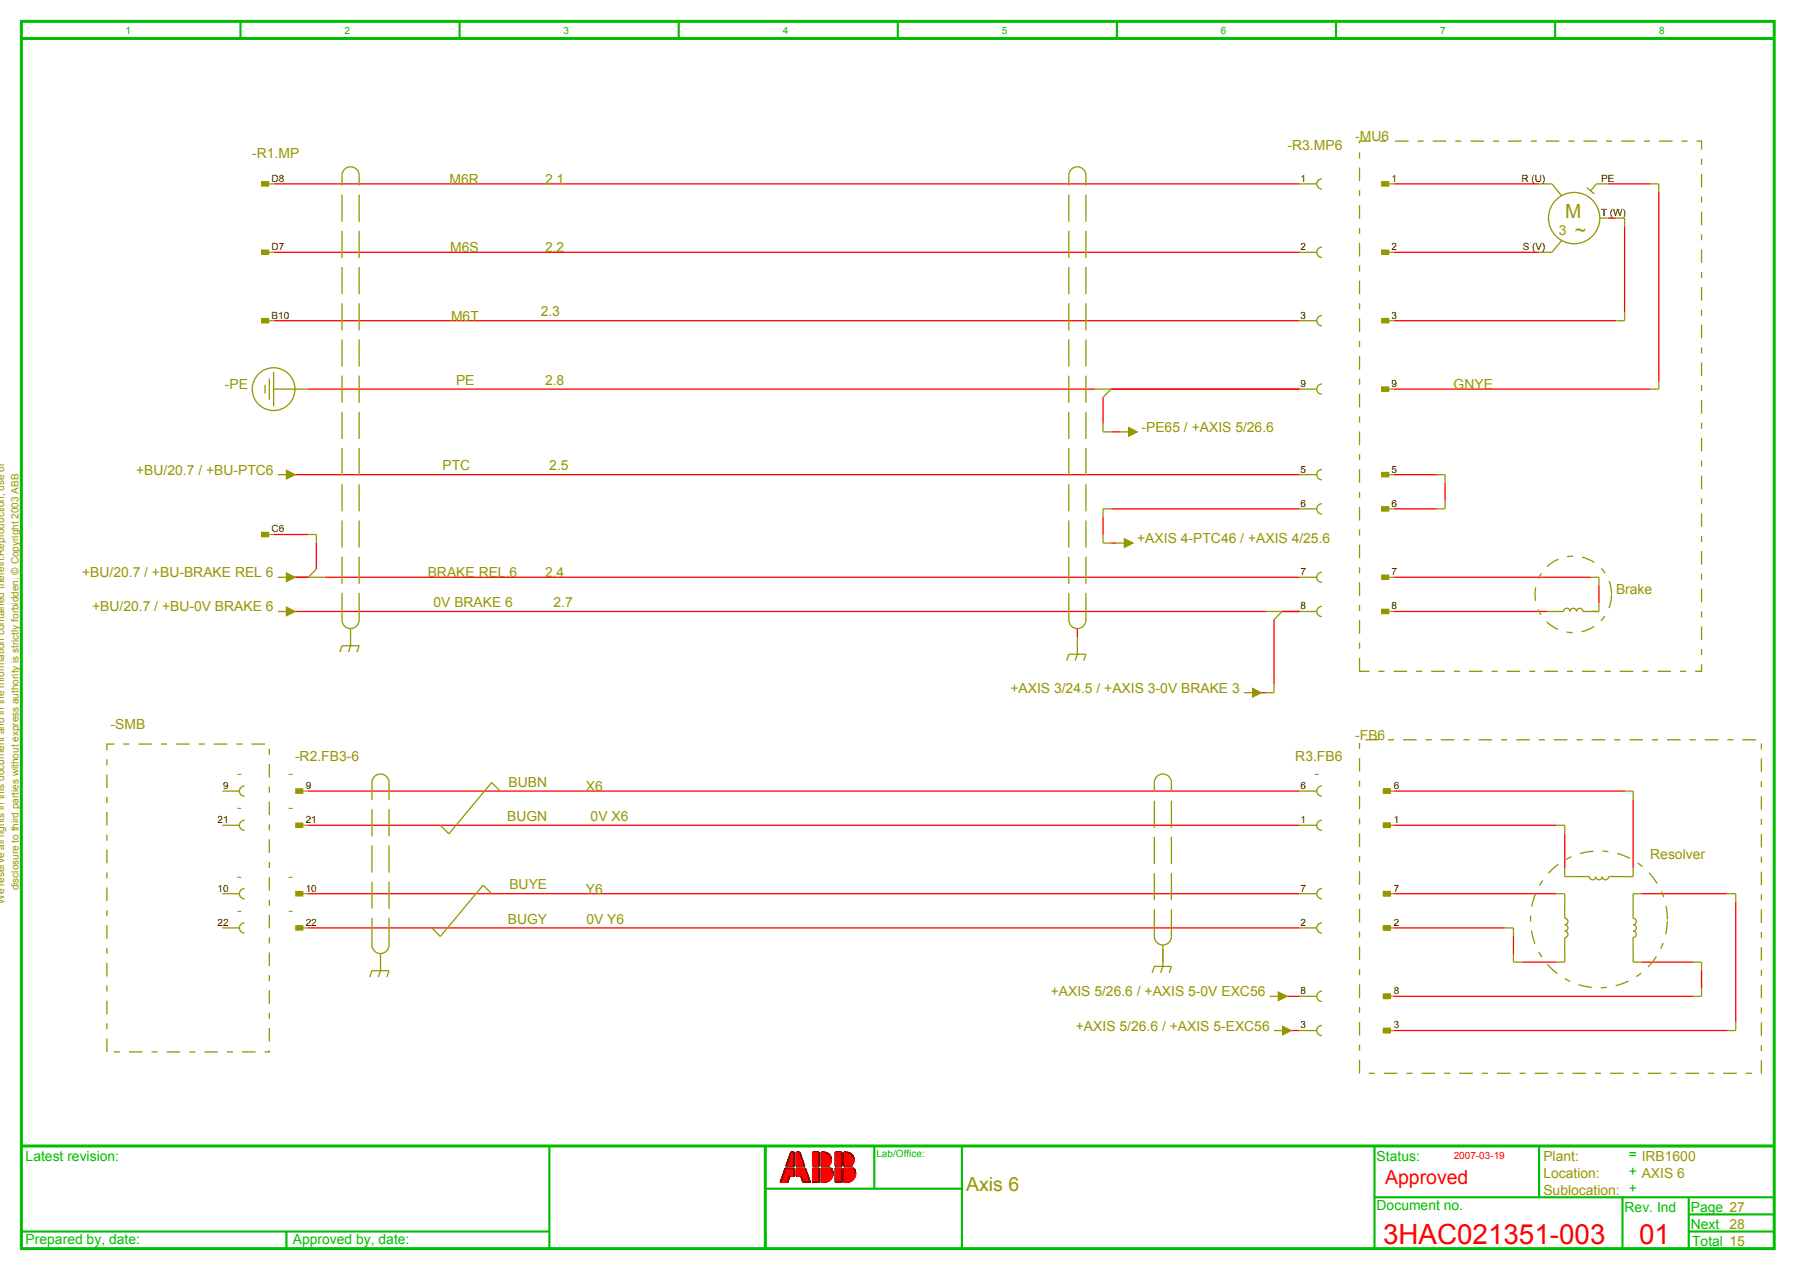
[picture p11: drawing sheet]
<svg xmlns="http://www.w3.org/2000/svg" width="421mm" height="297mm" viewBox="0 0 421 297" stroke-linecap="round" stroke-linejoin="round" font-family="sans-serif">
<path d="M5 5h410v287h-410zM5 9h410M5 268h410M179 268v24" fill="none" stroke="#00be00" stroke-width=".7" stroke-linecap="butt"/>
<g fill="none" stroke="#00be00" stroke-width=".5">
<path d="M56.2 5v4M107.5 5v4M158.7 5v4M210 5v4M261.2 5v4M312.5 5v4M363.7 5v4M128.5 268v24M179 278h46M204.5 268v10M225 268v24M321.5 268v24"/>
<path d="M360 268v12M365 268h50M5 288h123.5M67 288v4M179 288v4M321.5 280h93.5M379.5 280v12M395 288h20M395 280v12M395 284h20"/>
</g>
<g fill="none" stroke="#f00" stroke-width=".3">
<path d="M64 59h240M64 43h240M326 59h34M326 43h34M376 43h10.1M376 51h2.1M380 52.9v20.2M388 44.9v44.2M64 75h240M326 75h52.1M72 91h184.1M258 92.9v6.2"/>
<path d="M259.9 91h44.1M326 91h60.1M68.9 111h235.1M259.9 119h44.1M259.9 101h2.2M326 119h10.1M326 111h10.1M338 112.9v4.2M64 125h8.1M68.9 135h3.2M74 126.9v6.2M75.9 135h228.1"/>
<path d="M258 120.9v4.2M259.9 127h1.2M326 135h46.1M374 136.9v4.2M68.9 143h227.2M252 147v2M298 144.9v15.2M299.9 143h4.1M326 143h36M294.9 162h1.2M72 193h232M72 185h232"/>
<path d="M326 193h38.1M326 185h54.1M366 194.9v8.2M382 186.9v16.2M72 217h232M72 209h232M326 217h26.1M326 209h38.1M354 218.9v4.2M366 210.9v.1M367.9 205h.1M380 205h.1"/>
<path d="M382 210.9v.1M383.9 209h20.2M406 210.9v28.2M300.9 233h3.1M326 233h70.1M355.9 225h8.2M366 223v.1M382 223v.1M383.9 225h12.2M398 226.9v4.2M301.9 241h2.1M326 241h78.1"/>
<path d="M183.6 273.2h.1M183.7 273.2l-.1 .1M183.8 273.2l-.2 .2M183.9 273.2l-.4 .4M184 273.2l-.5 .5M184.1 273.2l-.7 .7M184.1 273.2l-.7 .8M184.2 273.2l-.9 .9M184.3 276.5h-.1M184.3 273.2l-1 1M184.3 276.3l-.1 .2M184.4 276.2l-.3 .3"/>
<path d="M184.4 273.2l-1.2 1.2M184.4 276l-.5 .5M184.5 275.9l-.6 .6M184.5 273.2l-1.3 1.3M184.5 275.8l-.7 .7M184.5 275.7l-.8 .8M184.6 273.2l-1.5 1.4M184.6 275.6l-.9 .9M184.6 275.5l-1 1M184.6 273.2l-1.5 1.5M184.7 275.3l-1.2 1.2M184.7 273.2l-1.6 1.6"/>
<path d="M184.7 275.2l-1.3 1.3M184.8 273.2l-1.8 1.7M184.9 273.2l-1.9 2M185 273.2l-2.1 2.1M185 269.4l-.1 .1M185.1 273.2l-2.2 2.2M185.1 269.4l-.2 .2M185.1 273.2l-2.3 2.3M185.2 269.4l-.3 .3M185.2 273.2l-2.4 2.4M185.3 273.2l-2.5 2.5M185.3 269.4l-.5 .5"/>
<path d="M185.4 269.4l-.7 .6M185.4 273.2l-2.7 2.7M185.4 269.4l-.7 .8M185.5 273.2l-2.8 2.8M185.5 269.4l-.8 .9M185.6 273.2l-3 2.9M185.6 269.4l-1 1M185.6 273.2l-3 3M185.7 269.4l-1.1 1.1M185.7 273.2l-3.2 3.2M185.8 273.2l-3.3 3.3 3.3-3.3M185.8 273.4l-3.1 3.1"/>
<path d="M185.8 273.5l-3.1 3M185.8 272.7h-.1M185.8 273.5l-3 3M185.8 272.5l-.2 .2M185.8 272.5l-.3 .2M185.8 273.6l-2.9 2.9M185.8 272.4l-.3 .3M185.8 273.7l-2.8 2.8M185.8 272.3l-.5 .4M185.8 272.2l-.5 .5M185.8 272.1l-.6 .6M185.8 272l-.7 .7"/>
<path d="M185.8 272l-.8 .7M185.8 273.9l-2.6 2.6M185.8 271.9l-.8 .8M185.8 271.8l-1 .9M185.8 271.7l-1 1M185.8 274l-2.5 2.5M185.8 271.6l-1.1 1.1M185.8 271.5l-1.2 1.2M185.8 274.1l-1 1M185.8 271.5l-1.3 1.2M185.8 274.2l-.9 .9M185.8 271.4l-1.3 1.3"/>
<path d="M185.8 271.3l-1.5 1.4M185.8 271.2l-1.5 1.5M185.8 274.4l-.7 .7M185.8 274.4l-.6 .7M185.8 274.5l-.6 .6M185.8 270.7l-2 2M185.8 270.8l-2 1.9M185.8 270.6l-1.9 1.9M185.8 274.6l-.5 .5M185.8 270.6l-1.9 1.8M185.8 274.7l-.4 .4M185.8 270.5l-1.9 1.8"/>
<path d="M185.8 270.9l-1.8 1.8M185.8 270.4l-1.8 1.8M185.8 270.3l-1.8 1.8M185.8 271l-1.7 1.7M185.8 270.2l-1.7 1.7M185.8 270.1l-1.7 1.7M185.8 270.1l-1.6 1.6M185.8 271.1l-1.6 1.6M185.8 270l-1.6 1.6M185.8 269.9l-1.5 1.6M185.8 269.8l-1.5 1.5M185.8 269.7l-1.4 1.4"/>
<path d="M185.8 269.6l-1.4 1.4M185.8 269.6l-1.4 1.3M185.8 269.5l-1.3 1.3M185.8 269.4l-1.3 1.3M185.8 274.8l-.3 .3M185.8 274.9l-.2 .2M185.8 272.6l-.1 .1M185.8 275l-.1 .1M185.8 275.1h.1M186.3 272.6l1.4-1.4-1.4 1.4M186.3 271.2l1.1-1-1.1 1.2M186.3 270.5l.9-.9-.9 1"/>
<path d="M186.3 269.4h.1M186.3 273.2v.1M186.4 269.4l-.1 .1M186.4 273.2l-.1 .1M186.4 269.4l-.1 .2M186.5 273.2l-.2 .2M186.5 275.1l1.9-1.9-1.8 1.9M186.5 269.4l-.2 .3M186.5 273.2l-.2 .3M186.6 269.4l-.3 .3M186.6 273.2l-.3 .3M186.7 273.2l-.4 .4"/>
<path d="M186.7 269.4l-.4 .5M186.8 273.2l-.5 .5M186.8 269.4l-.5 .5M186.9 269.4l-.6 .6M186.9 273.2l-.6 .6M186.9 269.4l-.6 .7M187 273.2l-.7 .7M187 269.4l-.7 .7M187 273.2l-.7 .8M187.1 269.4l-.8 .8M187.1 269.5l-.8 .9M187.1 273.2l-.8 .8"/>
<path d="M187.1 275.1l1.5-1.5-1.4 1.5M187.1 269.6l-.8 .8M187.2 273.2l-.9 .9M187.2 269.7l-.9 .9M187.2 269.8l-.9 .9M187.2 269.8l-.9 1.1M187.3 269.9l-1 1M187.3 270l-1 1M187.3 270l-1 1.1M187.3 273.2l-1 1M187.3 270.1l-1 1M187.4 273.2l-1.1 1.1"/>
<path d="M187.4 270.3l-1.1 1.1M187.4 270.3l-1.1 1.2M187.4 270.4l-1.1 1.2M187.4 272.7l.6-.6-.5 .6M187.5 270.4l-1.2 1.2M187.5 273.2l-1.2 1.2M187.5 270.5l-1.2 1.2M187.5 270.6l-1.2 1.2M187.5 270.7l-1.2 1.2M187.5 273.2l-1.2 1.3M187.5 270.7l-1.2 1.3M187.6 270.8l-1.3 1.3"/>
<path d="M187.6 270.9l-1.3 1.3M187.6 273.2l-1.3 1.3M187.6 275.9l1.3-1.3-1.3 1.4M187.6 270.9l-1.3 1.4M187.7 271l-1.4 1.4M187.7 271.1l-1.4 1.4M187.7 273.2l-1.4 1.4M187.7 271.2l-1.4 1.5M187.7 271.3l-1.4 1.4M187.8 271.4l-1.3 1.3M187.8 276.5l1.3-1.3-1.3 1.3M187.8 273.2l-1.5 1.5"/>
<path d="M187.8 271.5l-1.2 1.2M187.8 271.5l-1.1 1.2M187.9 271.6l-1.2 1.1M187.9 271.7l-1.1 1M187.9 273.2l-1.6 1.6M187.9 271.8l-.9 .9M187.9 271.9l-.8 .8M188 273.2l-1.7 1.7M188 271.9l-.8 .8M188 272l-.8 .7M188 272l-.7 .7M188 273.2l-1.7 1.8"/>
<path d="M188.1 272.2l-.5 .5M188.1 272.3l-.4 .4M188.1 273.2l-1.8 1.8M188.2 272.4l-.3 .3M188.2 272.7h.1M188.2 272.5l-.3 .2M188.2 273.2l-1.9 1.9M188.2 272.5l-.2 .2M188.2 272.6l-.1 .1M188.3 273.2l-1.9 1.9M188.4 273.3l-1.8 1.8M188.5 273.3l-1.8 1.8"/>
<path d="M188.5 273.4l-1.7 1.7M188.5 273.5l-1.5 1.6M188.6 273.6l-1.5 1.5M188.6 273.7l-1.3 1.4M188.6 273.8l-1.3 1.4 1.4-1.3M188.7 274l-1.3 1.3M188.7 274.1l-1.3 1.3M188.8 274.2l-1.3 1.3M188.8 274.3l-1.3 1.3M188.8 274.4l-1.3 1.3 1.3-1.3M188.9 274.5l-1.3 1.3M188.9 274.5l-1.3 1.4"/>
<path d="M189 274.7l-1.4 1.4M189 274.8l-1.3 1.3M189 274.8l-1.3 1.4M189 274.9l-1.3 1.4M189.1 275l-1.4 1.3M189.1 275.1l-1.3 1.3M189.1 276.5l.4-.3-.3 .3M189.1 275.3l-1.2 1.2M189.2 275.4l-1.2 1.1M189.2 275.4l-1.1 1.1M189.2 275.5l-1 1M189.2 275.5l-.9 1"/>
<path d="M189.3 275.6l-1 .9M189.3 275.7l-.8 .8M189.3 275.8l-.7 .7M189.3 275.8l-.6 .7M189.4 275.9l-.6 .6M189.4 276.1l-.4 .4M189.5 276.3l-.3 .2M189.5 276.3l-.2 .2M189.5 276.4v.1M189.6 276.5h-.1M190.1 273.2h.1M190.2 269.4l-.1 .1"/>
<path d="M190.2 273.2l-.1 .1M190.3 269.4l-.2 .2M190.3 273.2l-.2 .2M190.4 273.2l-.3 .3M190.4 269.4l-.3 .3M190.5 269.4l-.4 .4M190.5 273.2l-.4 .4M190.6 273.2l-.5 .5M190.7 269.4l-.6 .6M190.7 269.4l-.6 .7M190.8 273.2l-.7 .7M190.8 269.4l-.7 .7"/>
<path d="M190.9 273.2l-.8 .7M190.9 269.4l-.8 .8M190.9 273.2l-.8 .8M191 269.4l-.9 .9M191 273.2l-.9 .9M191.1 273.2l-1 1M191.2 269.4l-1.1 1.1M191.2 269.4l-1.1 1.2M191.3 273.2l-1.2 1.2M191.3 269.4l-1.2 1.2M191.4 273.2l-1.3 1.2M191.4 269.4l-1.3 1.3"/>
<path d="M191.4 273.2l-1.3 1.3M191.5 269.4l-1.4 1.4M191.5 273.2l-1.4 1.4M191.6 273.2l-1.5 1.5M191.6 269.4l-1.5 1.5M191.6 269.4l-1.5 1.6M191.6 269.5l-1.5 1.5M191.6 269.6l-1.5 1.5M191.6 269.7l-1.5 1.5M191.6 269.7l-1.5 1.6M191.6 269.8l-1.5 1.6M191.6 269.9l-1.5 1.6"/>
<path d="M191.6 270l-1.5 1.5M191.6 270.1l-1.5 1.5M191.6 270.2l-1.5 1.5M191.6 270.2l-1.5 1.6M191.6 270.3l-1.5 1.6M191.6 270.4l-1.5 1.6M191.6 270.5l-1.5 1.5M191.6 270.6l-1.5 1.5M191.6 270.6l-1.5 1.6M191.6 270.7l-1.5 1.6M191.6 270.8l-1.5 1.6M191.6 270.9l-1.5 1.6"/>
<path d="M191.6 271l-1.5 1.5M191.6 271.1l-1.5 1.5M191.6 271.1l-1.5 1.6M191.6 271.2l-1.5 1.5M191.6 271.3l-1.4 1.4M191.6 271.4l-1.3 1.3M191.6 271.5l-1.2 1.2M191.6 271.6l-1.1 1.1M191.6 271.6l-1 1.1M191.6 271.7l-1 1M191.6 271.8l-.9 .9M191.6 271.9l-.8 .8"/>
<path d="M191.6 272l-.7 .7M191.6 272.1l-.6 .6M191.6 272.1l-.5 .6M191.6 272.2l-.5 .5M191.6 272.3l-.4 .4M191.6 272.4l-.3 .3M191.6 272.5l-.2 .2M191.6 272.6l-.1 .1M191.6 272.7h.1M191.6 273.3l-1.5 1.6M191.6 273.4l-1.5 1.5M191.6 273.5l-1.5 1.5"/>
<path d="M191.6 273.5l-1.5 1.6M191.6 273.6l-1.5 1.6M191.6 273.7l-1.5 1.6M191.6 273.8l-1.5 1.6M191.6 273.9l-1.5 1.5M191.6 274l-1.5 1.5M191.6 274l-1.5 1.6M191.6 274.2l-1.5 1.6M191.6 274.4l-1.5 1.5M191.6 274.1l-1.5 1.5M191.6 274.3l-1.5 1.6M191.6 274.5l-1.5 1.5"/>
<path d="M191.6 274.5l-1.5 1.6M191.6 274.6l-1.5 1.5M191.6 274.7l-1.5 1.6M191.6 274.8l-1.5 1.6M191.6 274.9l-1.5 1.5M191.6 275l-1.5 1.5M191.6 275l-1.4 1.5M191.6 275.1l-1.4 1.4M191.6 275.2l-1.3 1.3M191.6 275.3l-1.1 1.2M191.6 275.4l-1.1 1.1M191.6 275.5l-1 1"/>
<path d="M191.6 275.5l-.9 1M191.6 275.6l-.9 .9M191.6 275.7l-.8 .8M191.6 275.8l-.7 .7M191.6 275.9l-.6 .6M191.6 276l-.5 .5M191.6 276l-.4 .5M191.6 276.1l-.4 .4M191.6 276.2l-.3 .3M191.6 276.2l-.2 .3M191.6 276.3l-.2 .2M191.6 276.4l-.1 .1"/>
<path d="M191.6 276.4v.1M192.1 270.5l1.1-1-1.1 1.1M192.1 271.1l1.5-1.5-1.5 1.6M192.1 271.4l1.7-1.7-1.7 1.7M192.1 272.2l2.1-2.1-2.1 2.3M192.1 272.5l2.2-2.2-2.2 2.3M192.1 273.2h.1M192.2 269.4l-.1 .1M192.3 273.2l-.2 .2M192.3 269.4l-.2 .2M192.4 269.4l-.3 .3M192.4 273.2l-.3 .3"/>
<path d="M192.5 273.2l-.4 .4M192.6 273.2l-.5 .4M192.6 269.4l-.5 .5M192.7 269.4l-.6 .6M192.7 273.2l-.6 .6M192.8 273.2l-.7 .6M192.8 269.4l-.7 .7M192.8 273.2l-.7 .7M192.9 269.4l-.8 .8M192.9 273.2l-.8 .8M193 273.2l-.9 .9M193.1 269.4l-1 1"/>
<path d="M193.1 269.5l-1 1M193.2 273.2l-1.1 1.1M193.3 273.2l-1.2 1.1M193.3 269.5l-1.2 1.2M193.3 273.2l-1.2 1.2M193.4 273.2l-1.3 1.3M193.4 269.5l-1.3 1.4M193.5 273.2l-1.4 1.4M193.5 269.6l-1.4 1.3M193.5 269.6l-1.4 1.4M193.7 269.7l-1.6 1.5M193.7 273.2l-1.6 1.6"/>
<path d="M193.8 273.2l-1.7 1.6M193.8 273.2l-1.7 1.7M193.8 269.8l-1.7 1.7M193.9 269.8l-1.8 1.8M193.9 272.6l-.2 .1M193.9 273.2l-1.8 1.8M193.9 269.8l-1.8 1.9M193.9 272.6l-.1 .1M194 269.9l-1.9 1.8M194 273.2l-1.9 1.8M194 272.6l-.1 .1M194 269.9l-1.9 2"/>
<path d="M194 272.7h.1M194 273.2l-1.9 1.9M194.1 272.7h-.1M194.1 270l-2 1.9M194.1 272.7h.1M194.1 270l-2 2M194.1 270.1l-2 2M194.2 270.1l-2.1 2M194.2 273.2l-2.1 2.1M194.3 273.2l-2.2 2.1M194.3 270.3l-2.2 2.1M194.3 273.2l-2.2 2.2"/>
<path d="M194.4 270.4l-2.3 2.2M194.4 272l-.8 .7M194.4 270.5l-2.3 2.2M194.4 275.7l-.3 .3M194.4 273.2l-2.3 2.3M194.4 270.5l-2.2 2.2M194.4 271.8l-.9 .9M194.4 270.6l-2.1 2.1M194.5 271.7l-1 1M194.5 270.7l-2.1 2M194.5 273.2l-2.4 2.3M194.5 270.7l-2 2"/>
<path d="M194.5 271.6l-1.1 1.1M194.5 270.8l-2 1.9M194.5 270.8l-1.9 1.9M194.5 271.5l-1.2 1.2M194.5 270.9l-1.8 1.8M194.5 271.4l-1.3 1.3M194.5 271l-1.7 1.7M194.5 271.1l-1.6 1.6M194.5 271.3l-1.4 1.4M194.5 273.2l-2.4 2.4M194.5 271.1l-1.5 1.6M194.5 271.2l-1.5 1.5"/>
<path d="M194.6 273.2l-2.5 2.6M194.6 275.5l-.7 .7M194.6 273.3l-2.5 2.5M194.6 273.4l-2.5 2.5M194.7 273.4l-2.6 2.6M194.7 275.3l-1 1M194.7 273.5l-2.6 2.5M194.7 273.5l-2.6 2.6M194.7 275.2l-1.1 1.1M194.7 273.6l-2.6 2.7M194.8 273.7l-2.7 2.6M194.8 273.7l-2.7 2.7"/>
<path d="M194.8 275l-1.4 1.4M194.8 273.8l-2.7 2.7M194.8 274.9l-1.5 1.5M194.8 273.9l-2.6 2.6M194.8 273.9l-2.5 2.6M194.8 274.8l-1.6 1.7M194.9 274.7l-1.8 1.8M194.9 274.1l-2.5 2.4M194.9 274.1l-2.4 2.4M194.9 274.6l-1.9 1.9M194.9 274.2l-2.3 2.3M194.9 274.5l-2 2"/>
<path d="M194.9 274.3l-2.3 2.2M194.9 274.3l-2.2 2.2M194.9 274.4l-2.1 2.1M195.5 273.2h-.1M195.5 269.4l-.1 .1M195.5 273.2l-.1 .1M195.6 269.4l-.2 .2M195.7 273.2l-.3 .2M195.7 269.4l-.3 .3M195.7 273.2l-.3 .3M195.8 269.4l-.4 .4M195.8 273.2l-.4 .4"/>
<path d="M195.9 273.2l-.5 .5M195.9 269.4l-.5 .5M196 273.2l-.6 .6M196.1 269.4l-.7 .6M196.1 269.4l-.7 .7M196.2 273.2l-.8 .7M196.2 269.4l-.8 .8M196.2 273.2l-.8 .8M196.3 269.4l-.9 .9M196.3 273.2l-.9 .9M196.4 273.2l-1 .9M196.4 269.4l-1 1"/>
<path d="M196.4 273.2l-1 1M196.5 273.2l-1.1 1.1M196.5 269.4l-1.1 1.1M196.6 269.4l-1.2 1.2M196.7 273.2l-1.3 1.2M196.7 269.4l-1.3 1.3M196.7 273.2l-1.3 1.3M196.8 269.4l-1.4 1.4M196.8 273.2l-1.4 1.4M196.9 273.2l-1.5 1.4M196.9 273.2l-1.5 1.5M197 269.4l-1.6 1.6"/>
<path d="M197 269.5l-1.6 1.5M197 269.6l-1.6 1.5M197 269.6l-1.6 1.6M197 269.7l-1.6 1.5M197 269.8l-1.6 1.5M197 269.9l-1.6 1.6M197 270l-1.6 1.5M197 270.1l-1.6 1.5M197 270.1l-1.6 1.6M197 270.2l-1.6 1.5M197 270.3l-1.6 1.5M197 270.4l-1.6 1.6"/>
<path d="M197 270.5l-1.6 1.5M197 270.6l-1.6 1.5M197 270.6l-1.6 1.6M197 270.7l-1.6 1.5M197 270.8l-1.6 1.5M197 270.8l-1.6 1.7M197 271l-1.6 1.5M197 271.1l-1.6 1.5M197 271.1l-1.6 1.6M197 271.2l-1.6 1.5M197 271.3l-1.5 1.4M197 271.3l-1.4 1.4"/>
<path d="M197 271.5l-1.3 1.2M197 271.6l-1.2 1.1M197 271.6l-1.1 1.1M197 271.7l-1.1 1M197 271.8l-1 .9M197 271.8l-.9 .9M197 272l-.8 .7M197 272l-.7 .7M197 272.1l-.6 .6M197 272.2l-.6 .5M197 272.3l-.5 .4M197 272.3l-.4 .4"/>
<path d="M197 272.5l-.3 .2M197 272.7h-.1M197 273.3l-1.6 1.5M197 273.3l-1.6 1.6M197 273.5l-1.6 1.5M197 273.5l-1.6 1.6M197 273.6l-1.6 1.5M197 273.7l-1.6 1.5M197 273.7l-1.6 1.7M197 273.9l-1.6 1.5M197 274l-1.6 1.5M197 274l-1.6 1.6"/>
<path d="M197 274.1l-1.6 1.5M197 274.2l-1.6 1.5M197 274.2l-1.6 1.6M197 274.4l-1.6 1.5M197 274.5l-1.6 1.5M197 274.5l-1.6 1.6M197 274.6l-1.6 1.5M197 274.7l-1.6 1.5M197 274.7l-1.6 1.6M197 274.9l-1.6 1.5M197 274.9l-1.6 1.6M197 275l-1.5 1.5"/>
<path d="M197 275.1l-1.5 1.4M197 275.2l-1.4 1.3M197 275.2l-1.3 1.3M197 275.4l-1.2 1.1M197 275.4l-1.1 1.1M197 275.5l-1 1M197 275.6l-1 .9M197 275.7l-.9 .8M197 275.7l-.8 .8M197 275.9l-.7 .6M197 275.9l-.6 .6M197 276l-.5 .5"/>
<path d="M197 276.1l-.5 .4M197 276.2l-.4 .3M197 276.2l-.3 .3M197 272.5l-.2 .2M197 276.4l-.2 .1M197 272.6l-.2 .1M197 276.4l-.1 .1M197.4 272.2l2.1-2.1-2.1 2.2M197.4 275.7l2.5-2.5-2.5 2.6M197.4 276l2.6-2.6-2.6 2.6M197.4 273.2h.1M197.5 269.4l-.1 .1"/>
<path d="M197.5 273.2l-.1 .1M197.6 273.2l-.2 .1M197.6 269.4l-.2 .2M197.6 273.2l-.2 .2M197.7 269.4l-.3 .3M197.7 273.2l-.3 .3M197.8 269.4l-.4 .3M197.8 273.2l-.4 .4M197.8 269.4l-.4 .4M197.9 273.2l-.5 .4M197.9 273.2l-.5 .5M198 269.4l-.6 .5"/>
<path d="M198 269.4l-.6 .6M198.1 273.2l-.7 .6M198.1 269.4l-.7 .7M198.1 273.2l-.7 .7M198.2 269.4l-.8 .8M198.2 273.2l-.8 .8M198.3 273.2l-.9 .8M198.3 269.4l-.9 .9M198.4 273.2l-1 .9M198.4 273.2l-1 1M198.4 269.4l-1 1M198.5 269.5l-1.1 1"/>
<path d="M198.5 269.5l-1.1 1.1M198.6 273.2l-1.2 1.1M198.6 269.5l-1.2 1.2M198.6 273.2l-1.2 1.2M198.7 269.5l-1.3 1.3M198.7 273.2l-1.3 1.3M198.8 273.2l-1.4 1.3M198.8 269.6l-1.4 1.3M198.8 273.2l-1.4 1.4M198.8 269.6l-1.4 1.4M198.9 269.6l-1.5 1.5M198.9 273.2l-1.5 1.5"/>
<path d="M199 269.7l-1.6 1.5M199 269.7l-1.6 1.6M199.1 273.2l-1.7 1.6M199.1 269.7l-1.7 1.7M199.1 273.2l-1.7 1.7M199.2 269.8l-1.8 1.7M199.2 269.8l-1.8 1.8M199.2 272.6l-.2 .1M199.2 273.2l-1.8 1.8M199.2 272.6l-.1 .1M199.3 272.7h.1M199.3 269.9l-1.9 1.8"/>
<path d="M199.3 273.2l-1.9 1.8M199.3 272.6l-.1 .1M199.3 269.9l-1.9 1.9M199.3 269.9l-1.9 2M199.3 273.2l-1.9 1.9M199.4 272.7h.1M199.4 270l-2 2M199.4 273.2l-2 2M199.4 272.3l-.2 .2M199.4 270.1l-2 2M199.5 270.1l-2.1 2M199.6 273.2l-2.2 2.1"/>
<path d="M199.6 270.2l-2.2 2.2M199.6 272.1l-.6 .6M199.6 270.3l-2.2 2.2M199.6 273.2l-2.2 2.2M199.6 270.4l-2.2 2.2M199.7 270.4l-2.3 2.2M199.7 271.9l-.8 .8M199.7 270.4l-2.3 2.3M199.7 273.2l-2.3 2.3M199.7 270.5l-2.2 2.2M199.7 270.5l-2.1 2.2M199.7 271.8l-.9 .9"/>
<path d="M199.8 275.7l-.4 .4M199.8 273.2l-2.4 2.3M199.8 270.6l-2.1 2.1M199.8 271.7l-1 1M199.8 270.7l-2 2M199.8 270.8l-2 1.9M199.8 271.6l-1.1 1.1M199.8 270.8l-1.9 1.9M199.8 271.5l-1.2 1.2M199.8 270.9l-1.8 1.8M199.8 270.9l-1.7 1.8M199.8 273.2l-2.4 2.4"/>
<path d="M199.8 271.4l-1.3 1.3M199.8 271.1l-1.6 1.6M199.8 271.3l-1.4 1.4M199.8 271.1l-1.5 1.6M199.9 271.2l-1.6 1.5M199.9 275.5l-.7 .7M200 273.4l-2.6 2.5M200 275.3l-1 1M200 273.5l-2.6 2.6M200 273.6l-2.6 2.6M200.1 273.6l-2.7 2.7M200.1 275.1l-1.3 1.3"/>
<path d="M200.1 273.7l-2.7 2.7M200.1 273.8l-2.7 2.7M200.1 275l-1.4 1.4M200.1 273.8l-2.6 2.7M200.1 273.9l-2.6 2.6M200.1 274.9l-1.5 1.5M200.2 273.9l-2.6 2.6M200.2 274.8l-1.7 1.7M200.2 274l-2.5 2.5M200.2 274.7l-1.8 1.8M200.2 274.1l-2.4 2.4M200.2 274.6l-1.9 1.9"/>
<path d="M200.2 274.2l-2.3 2.3M200.2 274.3l-2.2 2.2M200.2 274.5l-2 2M200.2 274.4l-2.1 2.1"/>
</g>
<g fill="none" stroke="#000" stroke-width=".3">
<path d="M183.6 273.2h2.2v1.9h-1l-.5 1.4h-1.8zM185 269.5h.8v3.2h-2zM186.3 273.2h2.1l1.1 3.3h-1.7l-.5-1.4h-1zM186.3 269.5h.8l1.1 3.2h-1.9zM190.1 273.2h1.5v3.3h-1.5zM190.1 269.5h1.5v3.2h-1.5zM193.8 272.6l.2 .1h-1.9v-3.2a1.83 1.83 0 0 1 2.1 .8 1.83 1.83 0 0 1-.4 2.3M194.5 273.2h-2.4v3.3a2.19 2.19 0 0 0 2.3-.8 2.19 2.19 0 0 0 .1-2.5M195.4 273.2h1.5v3.3h-1.5zM195.4 269.5h1.5v3.2h-1.5zM197.4 270.2h.6M197.4 269.5a1.83 1.83 0 0 1 2.1 .8 1.83 1.83 0 0 1-.4 2.3l.2 .1h-1.9z"/>
<path d="M199.8 273.2h-2.4v3.3a2.19 2.19 0 0 0 2.3-.8 2.19 2.19 0 0 0 .1-2.5"/>
</g>
<g fill="none" stroke="#969600" stroke-width=".3">
<path d="M62.8 43h1.2M62.8 59h1.2M304 43h4M304 59h4M309.2 41.8a1.2 1.2 0 0 0-1.2 1.2 1.2 1.2 0 0 0 1.2 1.2M309.2 57.8a1.2 1.2 0 0 0-1.2 1.2 1.2 1.2 0 0 0 1.2 1.2M324.8 43h1.2M324.8 59h1.2M360 43h3l2.2 2.8M365.3 56.2l-2.3 2.8h-3M371.2 43.9l1.7 1.4M374.2 51h1.7"/>
<path d="M375.9 43h-2.5l-1.3 1.6M378.1 51h1.9v1.9M386.1 43h1.9v1.9M62.8 75h1.2M304 75h4M309.2 73.8a1.2 1.2 0 0 0-1.2 1.2 1.2 1.2 0 0 0 1.2 1.2M324.8 75h1.2M380 73.1v1.9h-1.9M62 90v2M63 88.5v5M64 87v8M64 91h8"/>
<path d="M256.1 91h3.8l-1.9 1.9M258 99.1v1.9h1.9M304 91h4M309.2 89.8a1.2 1.2 0 0 0-1.2 1.2 1.2 1.2 0 0 0 1.2 1.2M324.8 91h1.2M388 89.1v1.9h-1.9M65 111h3M259.9 119h-1.9v1.9M262 101h3M304 119h4M304 111h4M309.2 109.8a1.2 1.2 0 0 0-1.2 1.2 1.2 1.2 0 0 0 1.2 1.2"/>
<path d="M309.2 117.8a1.2 1.2 0 0 0-1.2 1.2 1.2 1.2 0 0 0 1.2 1.2M324.8 119h1.2M324.8 111h1.2M336.1 111h1.9v1.9M338 117.1v1.9h-1.9M62.8 125h1.2M65 135h3M72.1 125h1.9v1.9M74 133.1l-1.9 1.9h3.8M258 125.1v1.9h1.9M261 127h3M304 135h4"/>
<path d="M309.2 133.8a1.2 1.2 0 0 0-1.2 1.2 1.2 1.2 0 0 0 1.2 1.2M324.8 135h1.2M372.1 135h1.9v1.9M65 143h3M79.5 152.5l.5-1.5h4l-.5 1.5M82 147v4l-.5 1.5M249.5 154.5l.5-1.5h4l-.5 1.5M252 149v4l-.5 1.5M296.1 143h3.8l-1.9 1.9M304 143h4M309.2 141.8a1.2 1.2 0 0 0-1.2 1.2 1.2 1.2 0 0 0 1.2 1.2M324.8 143h1.2"/>
<path d="M374 141.1v1.9h-3.8a.75 .75 0 0 0-.7-.8 .75 .75 0 0 0-.8 .8 .75 .75 0 0 0-.7-.8 .75 .75 0 0 0-.8 .8 .75 .75 0 0 0-.7-.8 .75 .75 0 0 0-.8 .8h-3.7M291 162h3M298 160.1v1.9h-1.9M52 185h4M52 193h4M57.2 183.8a1.2 1.2 0 0 0-1.2 1.2 1.2 1.2 0 0 0 1.2 1.2M57.2 191.8a1.2 1.2 0 0 0-1.2 1.2 1.2 1.2 0 0 0 1.2 1.2M70.8 185h1.2M70.8 193h1.2M117 185l-2-2-10 12-2-2M304 185h4M304 193h4"/>
<path d="M309.2 183.8a1.2 1.2 0 0 0-1.2 1.2 1.2 1.2 0 0 0 1.2 1.2M309.2 191.8a1.2 1.2 0 0 0-1.2 1.2 1.2 1.2 0 0 0 1.2 1.2M323.6 184.5h1.6v1h-1.6zM323.6 192.5h1.6v1h-1.6zM325.2 185h.8M325.2 193h.8M364.1 193h1.9v1.9M380.1 185h1.9v1.9M52 209h4M52 217h4M57.2 207.8a1.2 1.2 0 0 0-1.2 1.2 1.2 1.2 0 0 0 1.2 1.2M57.2 215.8a1.2 1.2 0 0 0-1.2 1.2 1.2 1.2 0 0 0 1.2 1.2"/>
<path d="M70.8 209h1.2M70.8 217h1.2M115 209l-2-2-10 12-2-2M304 209h4M304 217h4M309.2 207.8a1.2 1.2 0 0 0-1.2 1.2 1.2 1.2 0 0 0 1.2 1.2M309.2 215.8a1.2 1.2 0 0 0-1.2 1.2 1.2 1.2 0 0 0 1.2 1.2M323.6 208.5h1.6v1h-1.6zM323.6 216.5h1.6v1h-1.6zM325.2 209h.8M325.2 217h.8M352.1 217h1.9v1.9"/>
<path d="M364.1 209h1.9v1.9M366 211v3.8a.75 .75 0 0 1 .7 .7 .75 .75 0 0 1-.7 .8 .75 .75 0 0 1 .7 .7 .75 .75 0 0 1-.7 .8 .75 .75 0 0 1 .7 .7 .75 .75 0 0 1-.7 .8v3.7M366 203.1v1.9h1.9M368 205h3.8a.75 .75 0 0 0 .7 .8 .75 .75 0 0 0 .7-.8 .75 .75 0 0 0 .8 .8 .75 .75 0 0 0 .7-.8 .75 .75 0 0 0 .8 .8 .75 .75 0 0 0 .7-.8h3.8M382 211v3.8M382 219.3v3.7M382 214.8a.75 .75 0 0 1 .7 .7 .75 .75 0 0 1-.7 .8 .75 .75 0 0 1 .7 .7 .75 .75 0 0 1-.7 .8 .75 .75 0 0 1 .7 .7 .75 .75 0 0 1-.7 .8M382 203.1v1.9h-1.9M383.9 209h-1.9v1.9M404.1 209h1.9v1.9M86.5 228.5l.5-1.5h4l-.5 1.5M89 223v4l-.5 1.5"/>
<path d="M269.5 227.5l.5-1.5h4l-.5 1.5M272 222v4l-.5 1.5M297 233h3M304 233h4M309.2 231.8a1.2 1.2 0 0 0-1.2 1.2 1.2 1.2 0 0 0 1.2 1.2M309.2 239.8a1.2 1.2 0 0 0-1.2 1.2 1.2 1.2 0 0 0 1.2 1.2M323.6 232.5h1.6v1h-1.6zM325.2 233h.8M354 223.1v1.9h1.9M366 223.1v1.9h-1.9M382 223.1v1.9h1.9M396.1 225h1.9v1.9"/>
<path d="M398 231.1v1.9h-1.9M406 239.1v1.9h-1.9M298 241h3M304 241h4M323.6 240.5h1.6v1h-1.6zM325.2 241h.8"/>
<circle cx="368.2" cy="51" r="6"/>
<circle cx="64" cy="91" r="5"/>
</g>
<g fill="#969600" stroke="#969600" stroke-width=".3">
<path d="M61.2 42.5h1.6v1h-1.6z"/>
<path d="M61.2 58.5h1.6v1h-1.6z"/>
<path d="M61.2 74.5h1.6v1h-1.6z"/>
<path d="M61.2 124.5h1.6v1h-1.6z"/>
<path d="M323.2 42.5h1.6v1h-1.6z"/>
<path d="M323.2 58.5h1.6v1h-1.6z"/>
<path d="M323.2 74.5h1.6v1h-1.6z"/>
<path d="M323.2 90.5h1.6v1h-1.6z"/>
<path d="M323.2 110.5h1.6v1h-1.6z"/>
<path d="M323.2 118.5h1.6v1h-1.6z"/>
<path d="M323.2 134.5h1.6v1h-1.6z"/>
<path d="M323.2 142.5h1.6v1h-1.6z"/>
<path d="M323.6 184.5h1.6v1h-1.6z"/>
<path d="M323.6 192.5h1.6v1h-1.6z"/>
<path d="M323.6 208.5h1.6v1h-1.6z"/>
<path d="M323.6 216.5h1.6v1h-1.6z"/>
<path d="M323.6 232.5h1.6v1h-1.6z"/>
<path d="M323.6 240.5h1.6v1h-1.6z"/>
<path d="M69.2 184.5h1.6v1h-1.6z"/>
<path d="M69.2 192.5h1.6v1h-1.6z"/>
<path d="M69.2 208.5h1.6v1h-1.6z"/>
<path d="M69.2 216.5h1.6v1h-1.6z"/>
<path d="M264 100l2 1-2 1z"/>
<path d="M67 134l2 1-2 1z"/>
<path d="M67 142l2 1-2 1z"/>
<path d="M293 161l2 1-2 1z"/>
<path d="M299 232l2 1-2 1z"/>
<path d="M300 240l2 1-2 1z"/>
<path d="M67 110l2 1-2 1z"/>
<path d="M263 126l2 1-2 1z"/>
</g>
<g fill="none" stroke="#969600" stroke-width=".3" stroke-dasharray="6.3 2.1" stroke-linecap="butt">
<path d="M82 39a2 2 0 0 0-2 2M252 39a2 2 0 0 0-2 2M84 41a2 2 0 0 0-2-2M254 41a2 2 0 0 0-2-2M80 145a2 2 0 0 0 2 2M80 145v-104M82 147a2 2 0 0 0 2-2M84 145v-104M250 145v-104M250 145a2 2 0 0 0 2 2M252 147a2 2 0 0 0 2-2M254 145v-104"/>
<path d="M89 181a2 2 0 0 0-2 2M91 183a2 2 0 0 0-2-2M272 181a2 2 0 0 0-2 2M274 183a2 2 0 0 0-2-2M270 219v-36M270 219a2 2 0 0 0 2 2M274 219v-36M87 221v-38M87 221a2 2 0 0 0 2 2M89 223a2 2 0 0 0 2-2M91 221v-38M272 221a2 2 0 0 0 2-2"/>
<path d="M272 225v-4"/>
</g>
<g fill="none" stroke="#969600" stroke-width=".3" stroke-dasharray="3.2 2.1 1.4 2.1" stroke-linecap="butt">
<path d="M318 33h80v124h-80zM25 174h38v72h-38zM318 173h94v78h-94z"/>
<circle cx="368" cy="139" r="8.9"/>
<circle cx="374" cy="215" r="16"/>
</g>
<g font-size="6.5" fill="#f00">
<text x="323.5" y="291">3HAC021351-003</text>
<text x="383.4" y="291">01</text>
</g>
<text font-size="4.6" fill="#969600" x="368.4" y="55.5">~</text>
<g font-size="4.5" fill="#969600">
<text x="366.1" y="51">M</text>
<text x="226" y="278.5">Axis 6</text>
</g>
<text font-size="4.5" fill="#f00" x="324" y="277">Approved</text>
<g font-size="3.3" fill="#969600">
<text x="301.2" y="35">-R3.MP6</text>
<text x="317" y="33">-MU6</text>
<text x="59" y="37">-R1.MP</text>
<text x="105.1" y="43">M6R</text>
<text x="127.5" y="43">2.1</text>
<text x="105.3" y="59">M6S</text>
<text x="127.5" y="59">2.2</text>
<text x="364.6" y="55">3</text>
<text x="105.5" y="75">M6T</text>
<text x="126.5" y="74">2.3</text>
<text x="52.6" y="91">-PE</text>
<text x="106.7" y="90">PE</text>
<text x="127.5" y="90">2.8</text>
<text x="340" y="91">GNYE</text>
<text x="267" y="101">-PE65 / +AXIS 5/26.6</text>
<text x="31.8" y="111">+BU/20.7 / +BU-PTC6</text>
<text x="103.5" y="110">PTC</text>
<text x="128.5" y="110">2.5</text>
<text x="266" y="127">+AXIS 4-PTC46 / +AXIS 4/25.6</text>
<text x="19.2" y="135">+BU/20.7 / +BU-BRAKE REL 6</text>
<text x="100" y="135">BRAKE REL.6</text>
<text x="127.5" y="135">2.4</text>
<text x="21.5" y="143">+BU/20.7 / +BU-0V BRAKE 6</text>
<text x="101.4" y="142">0V BRAKE 6</text>
<text x="129.5" y="142">2.7</text>
<text x="378" y="139">Brake</text>
<text x="236.3" y="162">+AXIS 3/24.5 / +AXIS 3-0V BRAKE 3</text>
<text x="25.9" y="170.4">-SMB</text>
<text x="317" y="173">-FB6</text>
<text x="69" y="178">-R2.FB3-6</text>
<text x="303" y="178">R3.FB6</text>
<text x="55.5" y="182">-</text>
<text x="67.5" y="182">-</text>
<text x="119" y="184">BUBN</text>
<text x="137" y="185">X6</text>
<text x="307.5" y="182">-</text>
<text x="55.5" y="190">-</text>
<text x="67.5" y="190">-</text>
<text x="118.6" y="192">BUGN</text>
<text x="138.1" y="192">0V X6</text>
<text x="386" y="201">Resolver</text>
<text x="55.5" y="206">-</text>
<text x="67.5" y="206">-</text>
<text x="119.2" y="208">BUYE</text>
<text x="137" y="209">Y6</text>
<text x="55.5" y="214">-</text>
<text x="67.5" y="214">-</text>
<text x="118.8" y="216">BUGY</text>
<text x="137.1" y="216">0V Y6</text>
<text x="245.8" y="233">+AXIS 5/26.6 / +AXIS 5-0V EXC56</text>
<text x="251.7" y="241">+AXIS 5/26.6 / +AXIS 5-EXC56</text>
<text x="361" y="275.5">Location:</text>
<text x="361" y="271.5">Plant:</text>
<text x="361" y="279.5">Sublocation: +</text>
<text x="404.5" y="287.5">28</text>
</g>
<g font-size="3.3" fill="#00be00">
<text x="6" y="271.5">Latest revision:</text>
<text x="322" y="271.5">Status:</text>
<text x="381" y="271">= IRB1600</text>
<text x="381" y="275">+ AXIS 6</text>
<text x="322" y="283">Document no.</text>
<text x="380" y="283.5">Rev. Ind</text>
<text x="395.5" y="283.5">Page 27</text>
<text x="395.5" y="287.5">Next</text>
<text x="6" y="291">Prepared by, date:</text>
<text x="68.5" y="291">Approved by, date:</text>
<text x="395.8" y="291.5">Total 15</text>
</g>
<g font-size="2.3" fill="#00be00">
<text x="29.3" y="8">1</text>
<text x="80.6" y="8">2</text>
<text x="131.8" y="8">3</text>
<text x="183.1" y="8">4</text>
<text x="234.3" y="8">5</text>
<text x="285.6" y="8">6</text>
<text x="336.8" y="8">7</text>
<text x="388.1" y="8">8</text>
<text x="205" y="270.5">Lab/Office:</text>
</g>
<g font-size="2.3">
<text x="63.5" y="42.5">D8</text>
<text x="304.2" y="42.5">1</text>
<text x="325.5" y="42.5">1</text>
<text x="355.9" y="42.5">R (U)</text>
<text x="374.5" y="42.5">PE</text>
<text x="374.5" y="50.5">T (W)</text>
<text x="63.5" y="58.5">D7</text>
<text x="304.2" y="58.5">2</text>
<text x="325.5" y="58.5">2</text>
<text x="356.2" y="58.5">S (V)</text>
<text x="63.5" y="74.5">B10</text>
<text x="304.2" y="74.5">3</text>
<text x="325.5" y="74.5">3</text>
<text x="304.2" y="90.5">9</text>
<text x="325.5" y="90.5">9</text>
<text x="304.2" y="110.5">5</text>
<text x="325.5" y="110.5">5</text>
<text x="304.2" y="118.5">6</text>
<text x="325.5" y="118.5">6</text>
<text x="63.5" y="124.5">C6</text>
<text x="304.2" y="134.5">7</text>
<text x="325.5" y="134.5">7</text>
<text x="304.2" y="142.5">8</text>
<text x="325.5" y="142.5">8</text>
<text x="52.2" y="184.5">9</text>
<text x="71.5" y="184.5">9</text>
<text x="304.2" y="184.5">6</text>
<text x="326" y="184.5">6</text>
<text x="50.9" y="192.5">21</text>
<text x="71.5" y="192.5">21</text>
<text x="304.2" y="192.5">1</text>
<text x="326" y="192.5">1</text>
<text x="50.9" y="208.5">10</text>
<text x="71.5" y="208.5">10</text>
<text x="304.2" y="208.5">7</text>
<text x="326" y="208.5">7</text>
<text x="50.9" y="216.5">22</text>
<text x="71.5" y="216.5">22</text>
<text x="304.2" y="216.5">2</text>
<text x="326" y="216.5">2</text>
<text x="304.2" y="232.5">8</text>
<text x="326" y="232.5">8</text>
<text x="304.2" y="240.5">3</text>
<text x="326" y="240.5">3</text>
</g>
<text font-size="2.3" fill="#fff" x="291" y="180">+AXIS 6 IRB1600ID/29.7</text>
<g font-size="2.3" fill="#969600">
<text x="4.3" y="208.2" transform="rotate(-90 4.3 208.2)">disclosure to third parties without express authority is strictly forbidden. © Copyright 2003 ABB</text>
<text x="1" y="211.4" transform="rotate(-90 1 211.4)">We reserve all rights in this document and in the information contained therein.Reproduction, use or</text>
</g>
<text font-size="2.3" fill="#f00" x="340" y="271">2007-03-19</text>
</svg>
